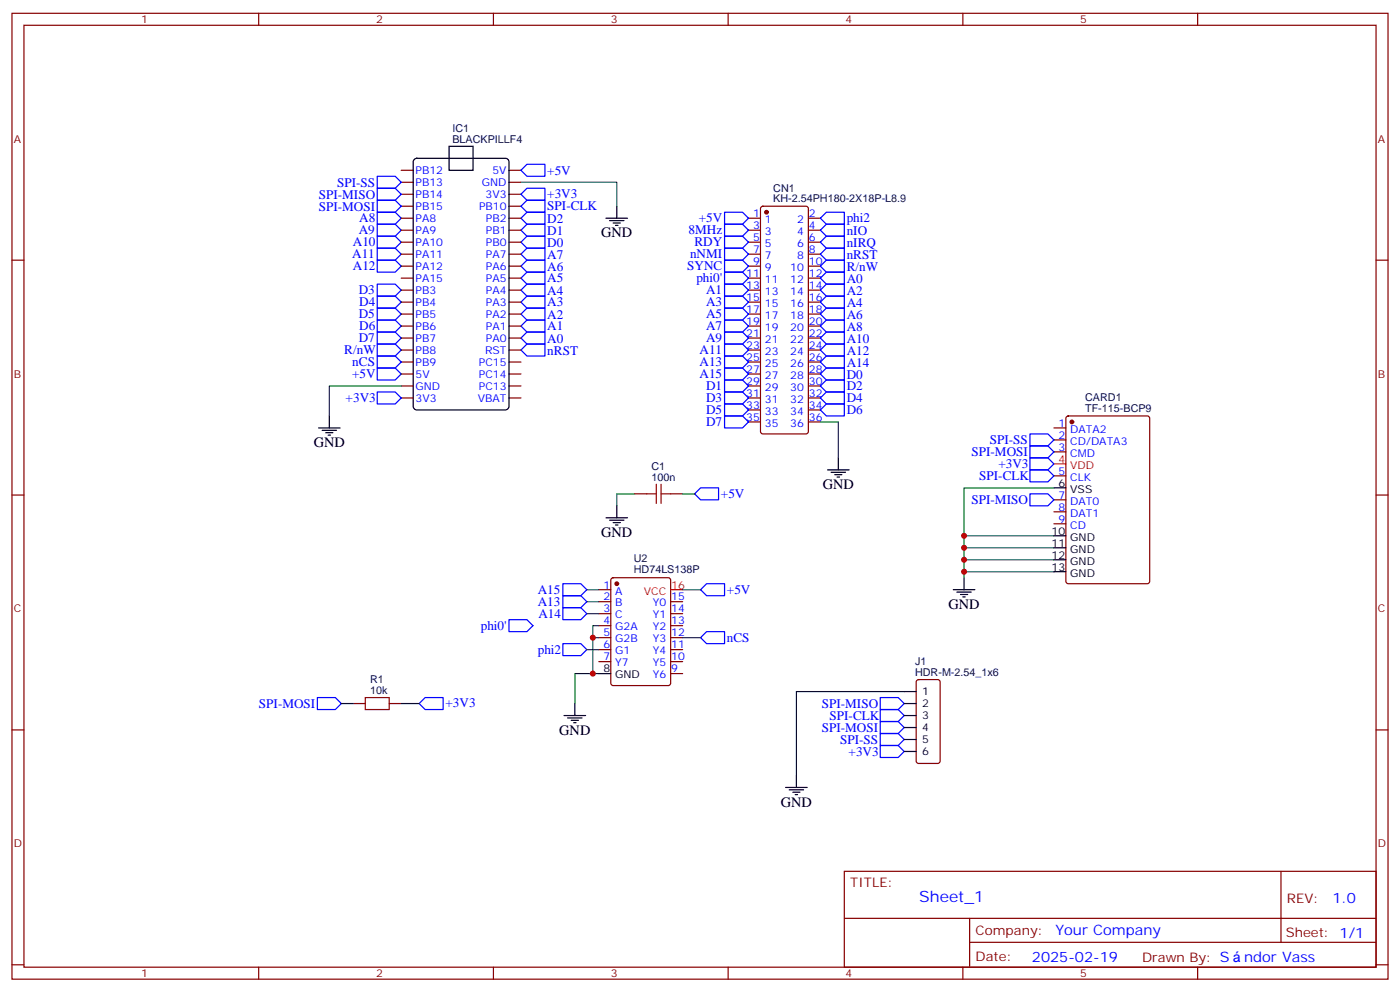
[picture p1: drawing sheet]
<svg xmlns="http://www.w3.org/2000/svg" width="412mm" height="292mm" viewBox="0 0 412 292" stroke-linecap="round" stroke-linejoin="round" font-family="sans-serif">
<g fill="none" stroke="#870000" stroke-width=".35">
<path d="M3.5 3.9h405.4v284.4h-405.4zM7.1 7.4h398.2v277.3h-398.2zM76.2 3.9v3.5M145.3 3.9v3.5M214.5 3.9v3.5M283.6 3.9v3.5M352.8 3.9v3.5M118.2 57.2h3.5M118.2 53.7h3.5M118.2 50.1h3.5M149.9 57.2h3.6M149.9 53.7h3.6"/>
<path d="M149.9 50.1h3.6M3.5 76.6h3.6M118.2 78.4h3.5M118.2 74.8h3.5M118.2 71.3h3.5M118.2 67.8h3.5M118.2 64.2h3.5M118.2 60.7h3.5M149.9 78.4h3.6M149.9 74.8h3.6M149.9 71.3h3.6M149.9 67.8h3.6"/>
<path d="M149.9 64.2h3.6M149.9 60.7h3.6M220.5 78.4h3.5M220.5 74.8h3.5M220.5 71.3h3.5M220.5 67.8h3.5M220.5 64.2h3.5M224.2 60.9l.5-.2h12.7l.5 .2 .2 .5v65.6l-.2 .5-.5 .2h-12.7l-.5-.2-.2-.5v-65.6zM238.1 78.4h3.6M238.1 74.8h3.6M238.1 71.3h3.6M238.1 67.8h3.6"/>
<path d="M238.1 64.2h3.6M405.3 76.6h3.6M118.2 99.5h3.5M118.2 96h3.5M118.2 92.5h3.5M118.2 88.9h3.5M118.2 85.4h3.5M118.2 81.9h3.5M149.9 99.5h3.6M149.9 96h3.6M149.9 92.5h3.6M149.9 88.9h3.6"/>
<path d="M149.9 85.4h3.6M149.9 81.9h3.6M220.5 99.5h3.5M220.5 96h3.5M220.5 92.5h3.5M220.5 88.9h3.5M220.5 85.4h3.5M220.5 81.9h3.5M238.1 99.5h3.6M238.1 96h3.6M238.1 92.5h3.6M238.1 88.9h3.6"/>
<path d="M238.1 85.4h3.6M238.1 81.9h3.6M118.2 117.2h3.5M118.2 113.6h3.5M118.2 110.1h3.5M118.2 106.6h3.5M118.2 103h3.5M149.9 117.2h3.6M149.9 113.6h3.6M149.9 110.1h3.6M149.9 106.6h3.6M149.9 103h3.6"/>
<path d="M220.5 117.2h3.5M220.5 113.6h3.5M220.5 110.1h3.5M220.5 106.6h3.5M220.5 103h3.5M238.1 117.2h3.6M238.1 113.6h3.6M238.1 110.1h3.6M238.1 106.6h3.6M238.1 103h3.6M220.5 124.2h3.5M220.5 120.7h3.5"/>
<path d="M238.1 124.2h3.6M238.1 120.7h3.6M310.4 126h3.6M310.4 129.5h3.6M310.4 133h3.6M314.2 122.7l.5-.3h23.3l.6 .5 .1 48.2-.5 .7h-23.5l-.7-.4v-48.2zM3.5 145.7h3.6M187 145.4h3.5M197.6 145.4h3.5M310.4 140.1h3.6M310.4 147.1h3.6M310.4 150.7h3.6"/>
<path d="M310.4 154.2h3.6M405.3 145.7h3.6M176.4 173.6h3.5M176.4 177.1h3.5M180.2 170.3l.4-.2h16.2l.7 .4 .1 30.6-.5 .7h-16.5l-.6-.4-.1-30.6zM197.6 177.1h3.5M176.4 180.7h3.5M176.4 184.2h3.5M176.4 187.7h3.5M176.4 191.2h3.5M176.4 194.8h3.5M197.6 180.7h3.5"/>
<path d="M197.6 184.2h3.5M197.6 187.7h3.5M197.6 191.2h3.5M197.6 194.8h3.5M197.6 198.3h3.5M3.5 214.9h3.6M104.1 207.1h3.5M114.7 207.1h3.5M270.1 200.3l.5-.2h5.6l.7 .4v23.5l-.4 .7-5.9 .1-.7-.5v-23.5zM405.3 214.9h3.6M248.7 256.5h156.6v28.2h-156.6zM377.3 256.5v20.9"/>
<path d="M248.7 270.4h156.5M285.6 277.4h119.6M285.6 270.4v14.1M3.5 284h3.6M76.2 284.7v3.6M145.3 284.7v3.6M214.5 284.7v3.6M283.6 284.7v3.6M352.8 284.7v3.6M405.3 284h3.6"/>
</g>
<g fill="#870000" stroke="#870000" stroke-width=".35">
<circle cx="181.7" cy="171.8" r=".53"/>
<circle cx="315.7" cy="124.2" r=".53"/>
<circle cx="225.8" cy="62.5" r=".53"/>
</g>
<g fill="none" stroke="#000" stroke-width=".35">
<path d="M121.9 47l.9-.4h26.1l.6 .2 .4 .5v72.3l-.2 .7-.5 .3-26.4 .1-.7-.3-.3-.5-.1-72.2zM132.3 43.1h7v7h-7zM178.5 64.2h6.4M179.6 64.9h4.2M180.6 65.7h2.1M181.3 66.4h.7M181.7 60.7v3.5M93.8 126h6.4M94.9 126.7h4.2M96 127.4h2.1M96.7 128.1h.7M97 122.4v3.6"/>
<path d="M243.8 138.3h6.3M244.8 139h4.3M245.9 139.7h2.1M246.9 134.8v3.5M178.5 152.4h6.4M179.6 153.1h4.2M180.6 153.8h2.1M181.3 154.6h.7M181.7 148.9v3.5M246.6 140.4h.7M310.4 143.6h3.6M310.4 157.7h3.6"/>
<path d="M280.8 173.6h6.4M281.9 174.3h4.2M282.9 175h2.1M283.6 175.7h.7M284 170.1v3.5M310.4 161.3h3.6M310.4 164.8h3.6M310.4 168.3h3.6M176.4 198.3h3.5M166.2 210.6h6.3M167.2 211.3h4.2M168.3 212.1h2.1"/>
<path d="M169 212.8h.7M169.3 207.1v3.5M266.3 210.6h3.6M266.3 203.6h3.6M266.3 207.1h3.6M266.3 214.2h3.6M266.3 217.7h3.6M231.4 231.8h6.4M232.5 232.5h4.2M233.5 233.2h2.2M234.2 233.9h.7M234.6 228.3v3.5"/>
<path d="M266.3 221.2h3.6"/>
</g>
<path d="M310.4 136.6h3.6M197.6 173.6h3.5" fill="none" stroke="#f00" stroke-width=".35"/>
<g fill="none" stroke="#00f" stroke-width=".35">
<path d="M111.1 58.9h5.3l1.8 1.8-1.8 1.8h-5.3zM111.1 55.4h5.3l1.8 1.8-1.8 1.7h-5.3zM111.1 51.9h5.3l1.8 1.8-1.8 1.7h-5.3zM153.5 50.1l1.7-1.7h5.3v3.5h-5.3zM153.5 57.2l1.7-1.8h5.3v3.5h-5.3zM111.1 73.1h5.3l1.8 1.7-1.8 1.8h-5.3zM111.1 66h5.3l1.8 1.8-1.8 1.7h-5.3zM111.1 76.6h5.3l1.8 1.8-1.8 1.7h-5.3zM111.1 69.5h5.3l1.8 1.8-1.8 1.8h-5.3zM111.1 62.5h5.3l1.8 1.7-1.8 1.8h-5.3zM153.5 74.8l1.7-1.7h5.3v3.5h-5.3zM153.5 64.2l1.7-1.7h5.3v3.5h-5.3z"/>
<path d="M153.5 71.3l1.7-1.8h5.3v3.6h-5.3zM153.5 78.4l1.7-1.8h5.3v3.5h-5.3zM153.5 60.7l1.7-1.8h5.3v3.6h-5.3zM155.2 66h5.3v3.5h-5.3l-1.7-1.7zM213.4 76.6h5.3l1.8 1.8-1.8 1.7h-5.3zM213.4 73.1h5.3l1.8 1.7-1.8 1.8h-5.3zM213.4 69.5h5.3l1.8 1.8-1.8 1.8h-5.3zM213.4 66h5.3l1.8 1.8-1.8 1.7h-5.3zM213.4 62.5h5.3l1.8 1.7-1.8 1.8h-5.3zM241.7 78.4l1.7-1.8h5.3v3.5h-5.3zM241.7 74.8l1.7-1.7h5.3v3.5h-5.3zM241.7 71.3l1.7-1.8h5.3v3.6h-5.3z"/>
<path d="M241.7 67.8l1.7-1.8h5.3v3.5h-5.3zM241.7 64.2l1.7-1.7h5.3v3.5h-5.3zM111.1 83.6h5.3l1.8 1.8-1.8 1.8h-5.3zM111.1 90.7h5.3l1.8 1.8-1.8 1.7h-5.3zM111.1 97.8h5.3l1.8 1.7-1.8 1.8h-5.3zM111.1 94.2h5.3l1.8 1.8-1.8 1.8h-5.3zM111.1 87.2h5.3l1.8 1.7-1.8 1.8h-5.3zM153.5 81.9l1.7-1.8h5.3v3.5h-5.3zM153.5 88.9l1.7-1.7h5.3v3.5h-5.3zM153.5 96l1.7-1.8h5.3v3.6h-5.3zM153.5 92.5l1.7-1.8h5.3v3.5h-5.3zM153.5 99.5l1.7-1.7h5.3v3.5h-5.3z"/>
<path d="M155.2 83.6h5.3v3.6h-5.3l-1.7-1.8zM213.4 80.1h5.3l1.8 1.8-1.8 1.7h-5.3zM213.4 97.8h5.3l1.8 1.7-1.8 1.8h-5.3zM213.4 94.2h5.3l1.8 1.8-1.8 1.8h-5.3zM213.4 90.7h5.3l1.8 1.8-1.8 1.7h-5.3zM213.4 87.2h5.3l1.8 1.7-1.8 1.8h-5.3zM213.4 83.6h5.3l1.8 1.8-1.8 1.8h-5.3zM241.7 99.5l1.7-1.7h5.3v3.5h-5.3zM241.7 96l1.7-1.8h5.3v3.6h-5.3zM241.7 92.5l1.7-1.8h5.3v3.5h-5.3zM241.7 88.9l1.7-1.7h5.3v3.5h-5.3zM241.7 85.4l1.7-1.8h5.3v3.6h-5.3z"/>
<path d="M241.7 81.9l1.7-1.8h5.3v3.5h-5.3zM111.1 108.3h5.3l1.8 1.8-1.8 1.8h-5.3zM111.1 101.3h5.3l1.8 1.7-1.8 1.8h-5.3zM111.1 104.8h5.3l1.8 1.8-1.8 1.7h-5.3zM111.1 115.4h5.3l1.8 1.8-1.8 1.7h-5.3zM153.5 103l1.7-1.7h5.3v3.5h-5.3zM213.4 108.3h5.3l1.8 1.8-1.8 1.8h-5.3zM213.4 104.8h5.3l1.8 1.8-1.8 1.7h-5.3zM213.4 101.3h5.3l1.8 1.7-1.8 1.8h-5.3zM213.4 111.9h5.3l1.8 1.7-1.8 1.8h-5.3zM213.4 115.4h5.3l1.8 1.8-1.8 1.7h-5.3zM213.4 118.9h5.3l1.8 1.8-1.8 1.7h-5.3z"/>
<path d="M241.7 117.2l1.7-1.8h5.3v3.5h-5.3zM241.7 113.6l1.7-1.7h5.3v3.5h-5.3zM241.7 110.1l1.7-1.8h5.3v3.6h-5.3zM241.7 106.6l1.7-1.8h5.3v3.5h-5.3zM241.7 103l1.7-1.7h5.3v3.5h-5.3zM213.4 122.4h5.3l1.8 1.8-1.8 1.8h-5.3zM241.7 120.7l1.7-1.8h5.3v3.5h-5.3zM303.4 131.3h5.3l1.7 1.7-1.7 1.8h-5.3zM303.4 134.8h5.3l1.7 1.8-1.7 1.7h-5.3zM303.4 127.7h5.3l1.7 1.8-1.7 1.8h-5.3zM303.4 138.3h5.3l1.7 1.8-1.7 1.8h-5.3zM204.6 145.4l1.8-1.8h5.3v3.5h-5.3z"/>
<path d="M303.4 145.4h5.3l1.7 1.7-1.7 1.8h-5.3zM165.8 175.4h5.3l1.8 1.7-1.8 1.8h-5.3zM165.8 178.9h5.3l1.8 1.8-1.8 1.7h-5.3zM165.8 171.8h5.3l1.8 1.8-1.8 1.8h-5.3zM206.4 173.6l1.7-1.8h5.3v3.6h-5.3zM149.9 182.4h5.3l1.8 1.8-1.8 1.7h-5.3zM165.8 189.5h5.3l1.8 1.7-1.8 1.8h-5.3zM208.1 185.9h5.3v3.6h-5.3l-1.7-1.8zM93.5 205.4h5.3l1.7 1.7-1.7 1.8h-5.3zM123.5 207.1l1.7-1.7h5.3v3.5h-5.3zM259.3 219.5h5.3l1.7 1.7-1.7 1.8h-5.3zM259.3 215.9h5.3l1.7 1.8-1.7 1.8h-5.3z"/>
<path d="M259.3 212.4h5.3l1.7 1.8-1.7 1.7h-5.3zM259.3 208.9h5.3l1.7 1.7-1.7 1.8h-5.3zM259.3 205.4h5.3l1.7 1.7-1.7 1.8h-5.3z"/>
</g>
<g fill="none" stroke="#008700" stroke-width=".35">
<path d="M153.5 53.7h28.2v7M118.2 113.6h-21.2v8.8M241.7 124.2h5.2v10.6M187 145.4h-5.3v3.5M201.1 145.4h3.5M284 157.7h26.4M310.4 143.6h-26.4v26.5M172.9 173.6h3.5M172.9 177.1h3.5M201.1 173.6h5.3M284 161.3h26.4M284 164.8h26.4"/>
<path d="M284 168.3h26.4M172.9 180.7h3.5M172.9 191.2h3.5M174.6 187.7h1.8M176.4 198.3h-7.1v8.8M176.4 184.2h-1.8v14.1M201.1 187.7h5.3M100.5 207.1h3.6M118.2 207.1h5.3M266.3 203.6h-31.7v24.7"/>
</g>
<path d="M190.5 145.4h2.8M193.3 142.6v5.6M194.7 145.4h2.9M194.7 142.6v5.6M107.6 205.4h7.1v3.5h-7.1z" fill="none" stroke="#a10000" stroke-width=".35"/>
<g fill="#c00">
<circle cx="174.6" cy="198.3" r=".88"/>
<circle cx="174.6" cy="187.7" r=".88"/>
<circle cx="284" cy="157.7" r=".88"/>
<circle cx="284" cy="161.3" r=".88"/>
<circle cx="284" cy="164.8" r=".88"/>
<circle cx="284" cy="168.3" r=".88"/>
</g>
<text font-size="4.6" fill="#00f" x="270.8" y="265.5">Sheet_1</text>
<g font-size="4.2">
<text x="177.1" y="69.9">GND</text>
<text x="92.4" y="131.6">GND</text>
<text x="242.4" y="144">GND</text>
<text x="177.1" y="158.1">GND</text>
<text x="279.4" y="179.2">GND</text>
<text x="164.7" y="216.3">GND</text>
<text x="230" y="237.5">GND</text>
</g>
<g font-size="4.2" fill="#00f">
<text x="392.5" y="265.8">1.0</text>
<text x="310.9" y="275.3">Your Company</text>
<text x="304" y="283.1">2025-02-19</text>
<text x="366.5" y="283.1">ndor Vass</text>
</g>
<g font-size="3.9" fill="#00f">
<text x="161.2" y="51.4">+5V</text>
<text x="93.9" y="58.5">SPI-MISO</text>
<text x="99.3" y="55">SPI-SS</text>
<text x="161.2" y="58.4">+3V3</text>
<text x="93.9" y="62">SPI-MOSI</text>
<text x="105.8" y="65.5">A8</text>
<text x="161.2" y="65.6">D2</text>
<text x="161.2" y="61.9">SPI-CLK</text>
<text x="205.8" y="65.5">+5V</text>
<text x="249.4" y="65.5">phi2</text>
<text x="105.7" y="69">A9</text>
<text x="161.2" y="69">D1</text>
<text x="202.8" y="69">8MHz</text>
<text x="249.4" y="69.1">nIO</text>
<text x="103.7" y="76.1">A11</text>
<text x="103.9" y="72.5">A10</text>
<text x="161.2" y="76.1">A7</text>
<text x="161.2" y="72.6">D0</text>
<text x="203.3" y="76.1">nNMI</text>
<text x="204.6" y="72.6">RDY</text>
<text x="249.4" y="76.2">nRST</text>
<text x="249.4" y="72.6">nIRQ</text>
<text x="103.9" y="79.6">A12</text>
<text x="161.2" y="83.2">A5</text>
<text x="161.2" y="79.7">A6</text>
<text x="202.4" y="79.6">SYNC</text>
<text x="205.1" y="83.1">phi0'</text>
<text x="249.4" y="83.2">A0</text>
<text x="249.4" y="79.7">R/nW</text>
<text x="105.7" y="86.7">D3</text>
<text x="161.2" y="86.7">A4</text>
<text x="208" y="86.7">A1</text>
<text x="249.4" y="86.7">A2</text>
<text x="105.7" y="93.7">D5</text>
<text x="105.8" y="90.1">D4</text>
<text x="161.2" y="90.2">A3</text>
<text x="161.2" y="93.8">A2</text>
<text x="208" y="93.7">A5</text>
<text x="208" y="90.2">A3</text>
<text x="249.4" y="93.8">A6</text>
<text x="249.4" y="90.3">A4</text>
<text x="105.7" y="100.8">D7</text>
<text x="105.8" y="97.2">D6</text>
<text x="161.2" y="97.3">A1</text>
<text x="161.2" y="100.8">A0</text>
<text x="208" y="100.8">A9</text>
<text x="208" y="97.3">A7</text>
<text x="249.4" y="100.8">A10</text>
<text x="249.4" y="97.3">A8</text>
<text x="101.4" y="104.3">R/nW</text>
<text x="103.8" y="107.9">nCS</text>
<text x="161.2" y="104.4">nRST</text>
<text x="206.1" y="107.8">A13</text>
<text x="206.1" y="104.3">A11</text>
<text x="249.4" y="107.9">A14</text>
<text x="249.4" y="104.4">A12</text>
<text x="103.7" y="111.4">+5V</text>
<text x="206.1" y="111.4">A15</text>
<text x="249.4" y="111.4">D0</text>
<text x="101.8" y="118.5">+3V3</text>
<text x="208" y="114.9">D1</text>
<text x="208" y="118.4">D3</text>
<text x="249.4" y="118.5">D4</text>
<text x="249.4" y="115">D2</text>
<text x="208" y="121.9">D5</text>
<text x="208" y="125.5">D7</text>
<text x="249.4" y="122">D6</text>
<text x="291.6" y="130.8">SPI-SS</text>
<text x="286.2" y="134.3">SPI-MOSI</text>
<text x="294.1" y="137.9">+3V3</text>
<text x="288.5" y="141.3">SPI-CLK</text>
<text x="212.4" y="146.7">+5V</text>
<text x="286.2" y="148.5">SPI-MISO</text>
<text x="158.4" y="178.4">A13</text>
<text x="158.4" y="174.9">A15</text>
<text x="214.1" y="174.9">+5V</text>
<text x="141.6" y="185.4">phi0'</text>
<text x="158.6" y="181.9">A14</text>
<text x="214.1" y="189">nCS</text>
<text x="158.4" y="192.6">phi2</text>
<text x="76.3" y="208.4">SPI-MOSI</text>
<text x="131.2" y="208.1">+3V3</text>
<text x="242.1" y="208.4">SPI-MISO</text>
<text x="242.1" y="215.5">SPI-MOSI</text>
<text x="244.4" y="212">SPI-CLK</text>
<text x="247.5" y="219">SPI-SS</text>
<text x="250" y="222.5">+3V3</text>
</g>
<g font-size="3.9" fill="#800">
<text x="250.5" y="261.1">TITLE:</text>
<text x="379.1" y="265.8">REV:</text>
<text x="287.4" y="275.3">Company:</text>
<text x="378.7" y="275.9">Sheet: 1/1</text>
<text x="287.4" y="283">Date:</text>
<text x="336.4" y="283.1">Drawn By: S</text>
</g>
<g font-size="3.2" fill="#800">
<text x="41.6" y="6.9">1</text>
<text x="110.8" y="6.9">2</text>
<text x="179.9" y="6.9">3</text>
<text x="249.1" y="6.9">4</text>
<text x="318.2" y="6.9">5</text>
<text x="4.1" y="42">A</text>
<text x="405.9" y="42">A</text>
<text x="4.1" y="111.2">B</text>
<text x="405.9" y="111.2">B</text>
<text x="4.1" y="180.3">C</text>
<text x="405.9" y="180.3">C</text>
<text x="4.1" y="249.4">D</text>
<text x="405.9" y="249.4">D</text>
<text x="41.6" y="287.7">1</text>
<text x="110.8" y="287.7">2</text>
<text x="179.9" y="287.7">3</text>
<text x="249.1" y="287.7">4</text>
<text x="318.2" y="287.7">5</text>
</g>
<g font-size="3.2" fill="#000080">
<text x="133.3" y="38.9">IC1</text>
<text x="133.3" y="42">BLACKPILLF4</text>
<text x="227.8" y="59.6">KH-2.54PH180-2X18P-L8.9</text>
<text x="227.8" y="56.5">CN1</text>
<text x="319.7" y="117.9">CARD1</text>
<text x="319.7" y="121.2">TF-115-BCP9</text>
<text x="191.9" y="141.5">100n</text>
<text x="191.9" y="138.4">C1</text>
<text x="186.7" y="165.6">U2</text>
<text x="186.7" y="168.8">HD74LS138P</text>
<text x="269.5" y="195.9">J1</text>
<text x="109" y="201.2">R1</text>
<text x="269.6" y="199">HDR-M-2.54_1x6</text>
<text x="109" y="204.3">10k</text>
</g>
<g font-size="3.2" fill="#00f">
<text x="122.4" y="51.2">PB12</text>
<text x="145" y="51.2">5V</text>
<text x="122.4" y="58.2">PB14</text>
<text x="122.4" y="54.7">PB13</text>
<text x="141.9" y="54.7">GND</text>
<text x="143" y="58.2">3V3</text>
<text x="122.4" y="65.3">PA8</text>
<text x="122.4" y="61.8">PB15</text>
<text x="141.1" y="61.8">PB10</text>
<text x="143.1" y="65.3">PB2</text>
<text x="221.8" y="63.9">1</text>
<text x="225.3" y="65.7">1</text>
<text x="234.8" y="65.7">2</text>
<text x="238.3" y="63.9">2</text>
<text x="122.4" y="68.8">PA9</text>
<text x="143.1" y="68.8">PB1</text>
<text x="221.8" y="67.4">3</text>
<text x="221.8" y="70.9">5</text>
<text x="225.3" y="69.2">3</text>
<text x="234.8" y="69.2">4</text>
<text x="238.3" y="70.9">6</text>
<text x="238.3" y="67.4">4</text>
<text x="122.4" y="75.9">PA11</text>
<text x="122.4" y="72.4">PA10</text>
<text x="143.1" y="72.4">PB0</text>
<text x="143.1" y="75.9">PA7</text>
<text x="221.8" y="74.5">7</text>
<text x="221.8" y="78">9</text>
<text x="225.3" y="72.7">5</text>
<text x="225.3" y="76.2">7</text>
<text x="234.8" y="76.2">8</text>
<text x="234.8" y="72.7">6</text>
<text x="238.3" y="78">10</text>
<text x="238.3" y="74.5">8</text>
<text x="122.4" y="82.9">PA15</text>
<text x="122.4" y="79.4">PA12</text>
<text x="143.1" y="82.9">PA5</text>
<text x="143.1" y="79.4">PA6</text>
<text x="219.8" y="81.5">11</text>
<text x="225.3" y="79.8">9</text>
<text x="225.3" y="83.3">11</text>
<text x="232.8" y="83.3">12</text>
<text x="232.8" y="79.8">10</text>
<text x="238.3" y="81.5">12</text>
<text x="122.4" y="90">PB4</text>
<text x="122.4" y="86.5">PB3</text>
<text x="143.1" y="90">PA3</text>
<text x="143.1" y="86.5">PA4</text>
<text x="219.8" y="85.1">13</text>
<text x="219.8" y="88.6">15</text>
<text x="225.3" y="86.8">13</text>
<text x="232.8" y="86.8">14</text>
<text x="238.3" y="88.6">16</text>
<text x="238.3" y="85.1">14</text>
<text x="122.4" y="93.5">PB5</text>
<text x="143.1" y="93.5">PA2</text>
<text x="219.8" y="92.1">17</text>
<text x="219.8" y="95.6">19</text>
<text x="225.3" y="90.3">15</text>
<text x="225.3" y="93.9">17</text>
<text x="232.8" y="93.9">18</text>
<text x="232.8" y="90.3">16</text>
<text x="238.3" y="95.6">20</text>
<text x="238.3" y="92.1">18</text>
<text x="122.4" y="100.6">PB7</text>
<text x="122.4" y="97">PB6</text>
<text x="143.1" y="100.6">PA0</text>
<text x="143.1" y="97">PA1</text>
<text x="219.8" y="99.2">21</text>
<text x="225.3" y="97.4">19</text>
<text x="225.3" y="100.9">21</text>
<text x="232.8" y="100.9">22</text>
<text x="232.8" y="97.4">20</text>
<text x="238.3" y="99.2">22</text>
<text x="122.4" y="107.6">PB9</text>
<text x="122.4" y="104.1">PB8</text>
<text x="141.1" y="107.6">PC15</text>
<text x="142.9" y="104.1">RST</text>
<text x="219.8" y="102.7">23</text>
<text x="219.8" y="106.2">25</text>
<text x="225.3" y="104.5">23</text>
<text x="225.3" y="108">25</text>
<text x="232.8" y="108">26</text>
<text x="232.8" y="104.5">24</text>
<text x="238.3" y="106.2">26</text>
<text x="238.3" y="102.7">24</text>
<text x="122.4" y="111.2">5V</text>
<text x="141.1" y="111.2">PC14</text>
<text x="219.8" y="109.7">27</text>
<text x="219.8" y="113.3">29</text>
<text x="225.3" y="111.5">27</text>
<text x="232.8" y="111.5">28</text>
<text x="238.3" y="113.3">30</text>
<text x="238.3" y="109.7">28</text>
<text x="122.4" y="118.2">3V3</text>
<text x="122.4" y="114.7">GND</text>
<text x="140.8" y="118.2">VBAT</text>
<text x="141.1" y="114.7">PC13</text>
<text x="219.8" y="116.8">31</text>
<text x="225.3" y="115">29</text>
<text x="225.3" y="118.6">31</text>
<text x="232.8" y="118.6">32</text>
<text x="232.8" y="115">30</text>
<text x="238.3" y="116.8">32</text>
<text x="219.8" y="120.3">33</text>
<text x="219.8" y="123.9">35</text>
<text x="225.3" y="122.1">33</text>
<text x="225.3" y="125.6">35</text>
<text x="232.8" y="125.6">36</text>
<text x="232.8" y="122.1">34</text>
<text x="238.3" y="123.9">36</text>
<text x="238.3" y="120.3">34</text>
<text x="311.8" y="125.6">1</text>
<text x="311.8" y="129.2">2</text>
<text x="315.3" y="127.4">DATA2</text>
<text x="315.3" y="130.9">CD/DATA3</text>
<text x="311.8" y="132.7">3</text>
<text x="315.3" y="134.4">CMD</text>
<text x="311.8" y="139.7">5</text>
<text x="315.3" y="141.5">CLK</text>
<text x="311.8" y="146.8">7</text>
<text x="315.3" y="148.6">DAT0</text>
<text x="311.8" y="150.3">8</text>
<text x="311.8" y="153.8">9</text>
<text x="315.3" y="152.1">DAT1</text>
<text x="315.3" y="155.6">CD</text>
<text x="177.7" y="173.2">1</text>
<text x="177.7" y="176.8">2</text>
<text x="181.2" y="175">A</text>
<text x="181.2" y="178.5">B</text>
<text x="192.3" y="178.5">Y0</text>
<text x="197.7" y="176.8">15</text>
<text x="177.7" y="180.3">3</text>
<text x="177.7" y="183.8">4</text>
<text x="181.2" y="182.1">C</text>
<text x="181.2" y="185.6">G2A</text>
<text x="192.3" y="185.6">Y2</text>
<text x="192.3" y="182.1">Y1</text>
<text x="197.7" y="183.8">13</text>
<text x="197.7" y="180.3">14</text>
<text x="177.7" y="187.4">5</text>
<text x="177.7" y="190.9">6</text>
<text x="181.2" y="189.1">G2B</text>
<text x="192.3" y="189.1">Y3</text>
<text x="197.7" y="190.9">11</text>
<text x="197.7" y="187.4">12</text>
<text x="177.7" y="194.4">7</text>
<text x="181.2" y="192.7">G1</text>
<text x="181.2" y="196.2">Y7</text>
<text x="192.3" y="196.2">Y5</text>
<text x="192.3" y="192.7">Y4</text>
<text x="197.7" y="197.9">9</text>
<text x="197.7" y="194.4">10</text>
<text x="192.3" y="199.7">Y6</text>
</g>
<g font-size="3.2" fill="#f00">
<text x="311.8" y="136.2">4</text>
<text x="315.3" y="138">VDD</text>
<text x="197.7" y="173.2">16</text>
<text x="189.6" y="175">VCC</text>
</g>
<g font-size="3.2">
<text x="311.8" y="143.3">6</text>
<text x="315.3" y="145">VSS</text>
<text x="309.8" y="157.4">10</text>
<text x="309.8" y="160.9">11</text>
<text x="315.3" y="159.1">GND</text>
<text x="309.8" y="164.4">12</text>
<text x="309.8" y="168">13</text>
<text x="315.3" y="162.7">GND</text>
<text x="315.3" y="166.2">GND</text>
<text x="315.3" y="169.7">GND</text>
<text x="177.7" y="197.9">8</text>
<text x="181.2" y="199.7">GND</text>
<text x="271.6" y="204.6">1</text>
<text x="271.6" y="208.2">2</text>
<text x="271.6" y="211.7">3</text>
<text x="271.6" y="215.2">4</text>
<text x="271.6" y="218.8">5</text>
<text x="271.6" y="222.3">6</text>
</g>
</svg>
